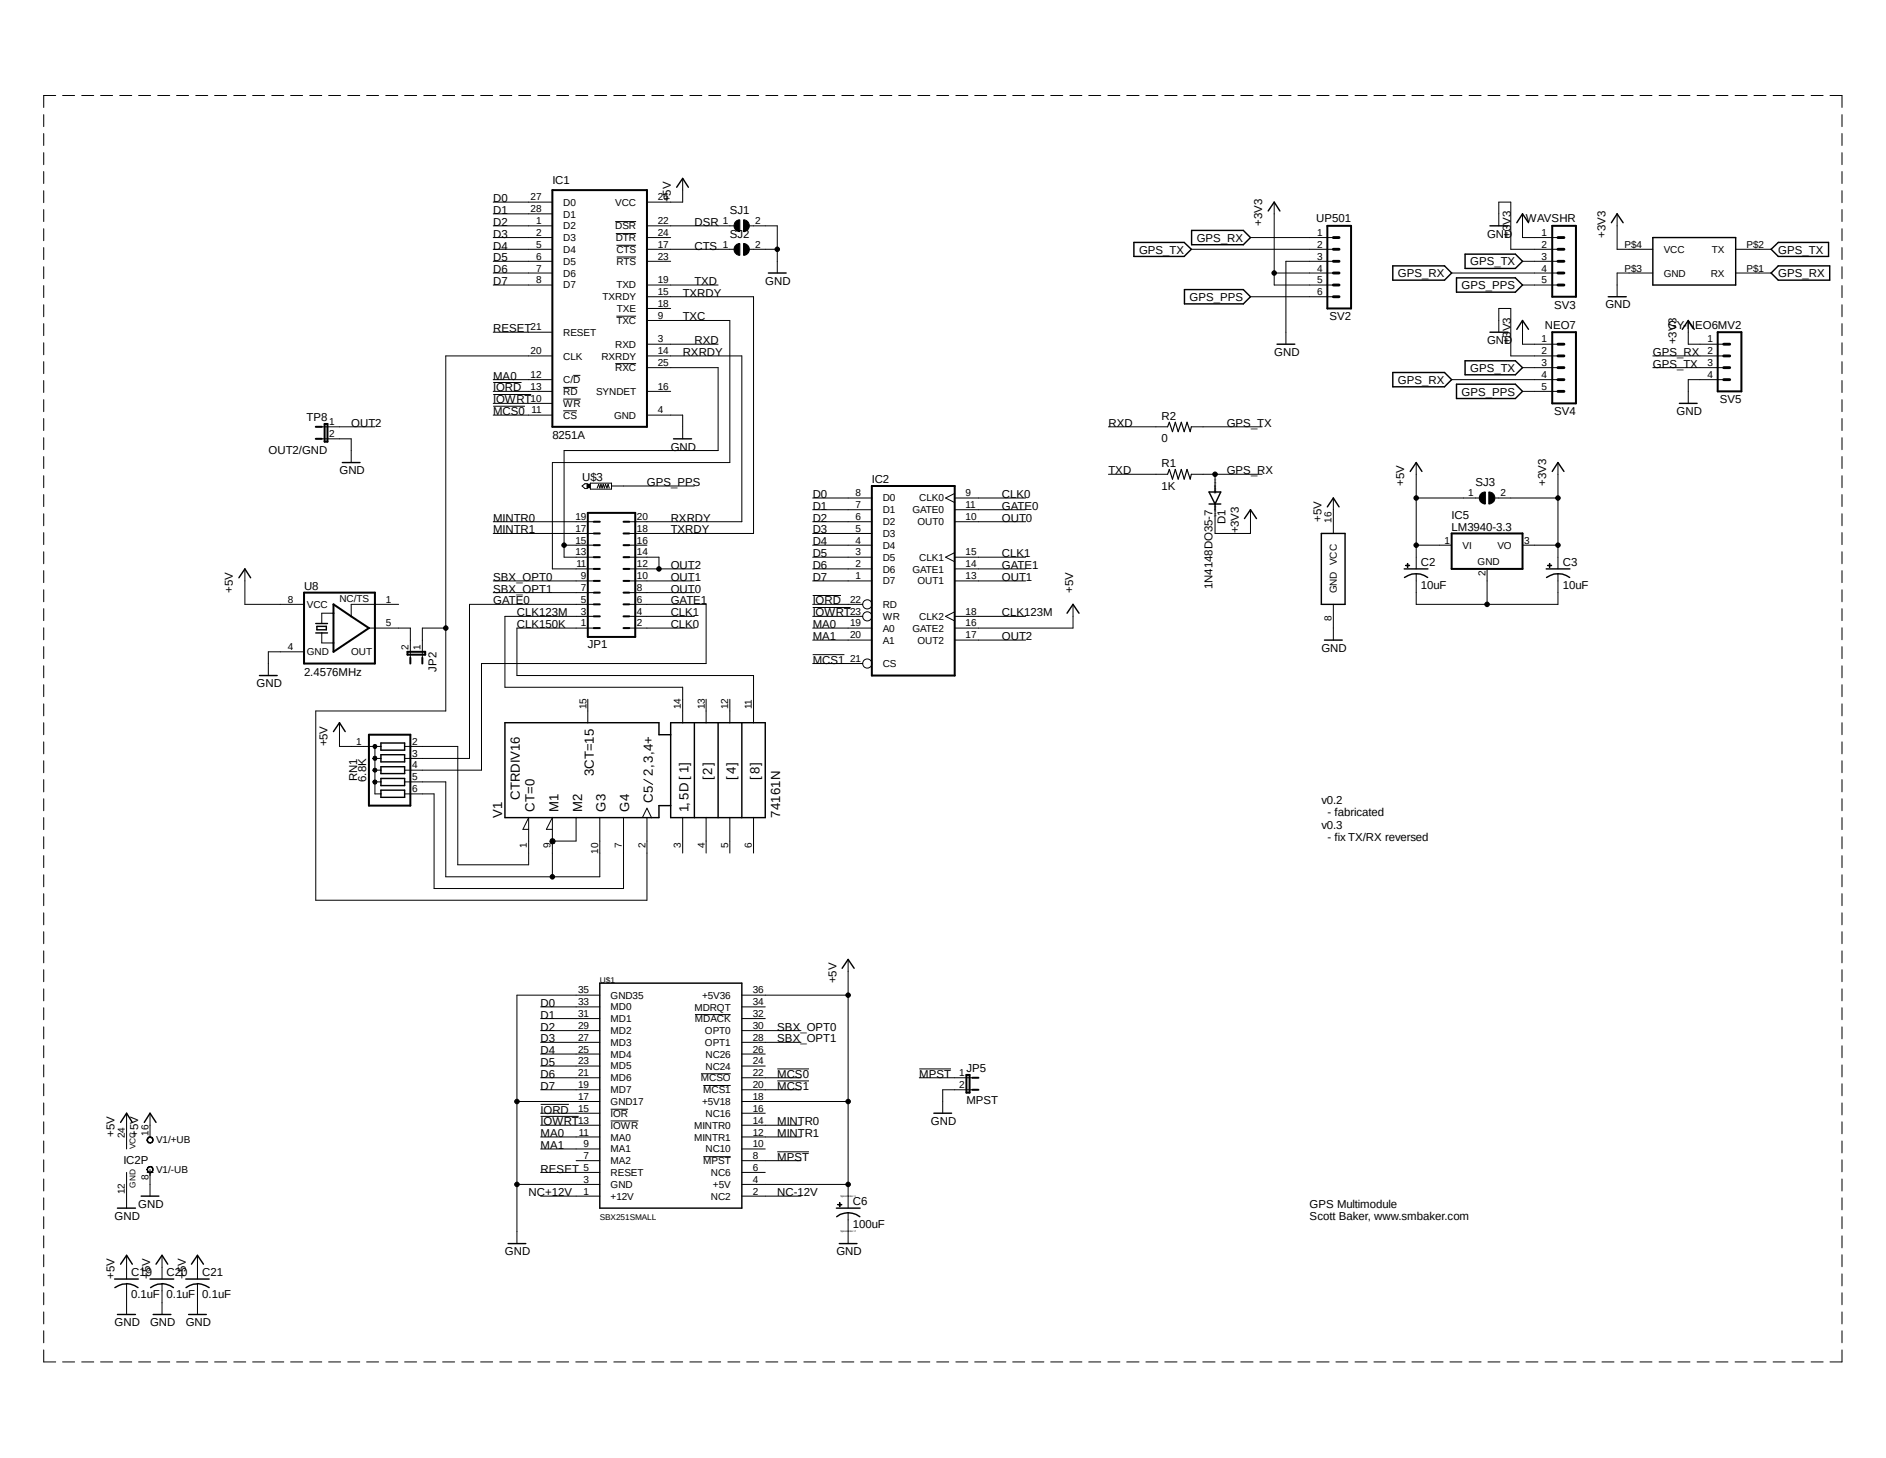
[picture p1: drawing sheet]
<svg xmlns="http://www.w3.org/2000/svg" width="279mm" height="216mm" viewBox="0 0 279 216" stroke-linecap="round" stroke-linejoin="round" font-family="sans-serif">
<path d="M6.4 14.1l266.6 187.7M273 14.1l-266.6 187.7" fill="none" stroke="#fff" stroke-width=".15"/>
<g fill="none" stroke="#000" stroke-width=".15">
<path d="M6.5 17v1.8M6.5 19.8v1.7M8.3 14.1h-1.8v1.8M9.3 14.1h1.7M12.1 14.1h1.8M14.9 14.1h1.8M17.7 14.1h1.8M20.5 14.1h1.8M23.4 14.1h1.7M26.2 14.1h1.7M29 14.1h1.8M31.8 14.1h1.8"/>
<path d="M34.6 14.1h1.8M37.4 14.1h1.8M40.3 14.1h1.7M43.1 14.1h1.7M45.9 14.1h1.8M48.7 14.1h1.8M51.5 14.1h1.8M54.3 14.1h1.8M57.1 14.1h1.8M59.9 14.1h1.8M62.8 14.1h1.8M65.6 14.1h1.8"/>
<path d="M68.4 14.1h1.8M71.2 14.1h1.8M74 14.1h1.8M76.8 14.1h1.8M79.7 14.1h1.7M82.5 14.1h1.7M85.3 14.1h1.8M88.1 14.1h1.8M90.9 14.1h1.8M93.7 14.1h1.8M96.6 14.1h1.7M99.4 14.1h1.7"/>
<path d="M102.2 14.1h1.8M105 14.1h1.8M107.8 14.1h1.8M110.6 14.1h1.8M113.5 14.1h1.7M116.2 14.1h1.8M119.1 14.1h1.8M121.9 14.1h1.8M124.7 14.1h1.8M127.5 14.1h1.8M130.3 14.1h1.8M133.1 14.1h1.8"/>
<path d="M136 14.1h1.8M138.8 14.1h1.7M141.6 14.1h1.8M144.4 14.1h1.8M147.2 14.1h1.8M150 14.1h1.8M152.9 14.1h1.7M155.7 14.1h1.7M158.5 14.1h1.8M161.3 14.1h1.8M164.1 14.1h1.8M166.9 14.1h1.8"/>
<path d="M169.8 14.1h1.7M172.6 14.1h1.8M175.4 14.1h1.8M178.2 14.1h1.8M181 14.1h1.8M183.8 14.1h1.8M186.6 14.1h1.8M189.4 14.1h1.9M192.3 14.1h1.8M195.1 14.1h1.8M197.9 14.1h1.8M200.7 14.1h1.8"/>
<path d="M203.5 14.1h1.8M206.4 14.1h1.8M209.2 14.1h1.7M212 14.1h1.8M214.8 14.1h1.8M217.6 14.1h1.8M220.4 14.1h1.8M223.3 14.1h1.7M226.1 14.1h1.7M228.9 14.1h1.8M231.7 14.1h1.8M234.5 14.1h1.8"/>
<path d="M237.3 14.1h1.8M240.2 14.1h1.7M243 14.1h1.7M245.8 14.1h1.8M248.6 14.1h1.8M251.4 14.1h1.8M254.2 14.1h1.8M257 14.1h1.8M259.8 14.1h1.8M262.7 14.1h1.8M265.5 14.1h1.8M268.3 14.1h1.8"/>
<path d="M271.1 14.1h1.8v1.8M272.9 17v1.8M272.9 19.8v1.7M6.5 22.6v1.8M6.5 25.4v1.8M6.5 28.2v1.8M6.5 31v1.8M6.5 33.9v1.7M6.5 36.7v1.7M6.5 39.5v1.8M73.1 29.9h8.7M73.1 31.7h8.7"/>
<path d="M73.1 33.4h8.7M73.1 35.2h8.7M73.1 36.9h8.7M73.1 38.7h8.7M91.1 32.8h3.1M91.2 34.6h3M91.3 36.3h2.9M91.4 38.1h2.8M95.8 33.4h13M95.8 35.2h3.6M95.8 36.9h13M95.8 38.7h3.6"/>
<path d="M101.1 26.4v3.5h-5.3M108.9 32.9l.2-.2 .5-.1v1.7a.87 .87 0 0 1-.7-1.4zM108.9 36.4l.2-.2 .5-.1v1.7a.87 .87 0 0 1-.7-1.4zM110.2 32.6a.87 .87 0 0 1 .8 .8 .87 .87 0 0 1-.8 .9zM110.2 36.1a.87 .87 0 0 1 .8 .8 .87 .87 0 0 1-.8 .9zM111 33.4h4.1v7M111 36.9h4.1M176.5 36.9h21M185.3 35.2h12.2M188.8 29.9v12.3h8.7M197.5 38.7h-7v12.3M222 33.4v-3.5h1.8v7h7"/>
<path d="M225.6 31.7v3.5h5.2M225.6 38.7h5.2M239.6 31.7v5.2h5.3M257.1 36.9h5.3M272.9 22.6v1.8M272.9 25.4v1.8M272.9 28.2v1.8M272.9 31v1.8M272.9 33.9v1.7M272.9 36.7v1.7M272.9 39.5v1.8M6.5 42.3v1.8"/>
<path d="M6.5 45.1v1.8M6.5 47.9v1.8M6.5 50.8v1.7M6.5 53.6v1.7M6.5 56.3v1.8M6.5 59.2v1.8M73.1 56.6h4.2M73.1 58.4h5.6M73.1 40.4h8.7M73.1 42.2h8.7M73.1 49.2h8.7M73.1 56.2h8.7"/>
<path d="M73.1 58h8.7M73.1 59.7h8.7M81.8 52.7h-15.8v52.6h-19.2v28h49v-12.2M83.4 57.4h2.2M83.4 59.1h2.6M84.9 55.6h1.1M91.1 53.8h3.1M91.3 46.8h2.9M95.8 42.2h10.6M95.8 52.7h14.1v24.6h-16.7M95.8 58h3.6M95.8 45.7h3.6"/>
<path d="M95.8 47.5h12.3v21h-26.3v15.7h6.2M95.8 51h10.6M95.8 54.4h10.6v12.3h-22.8v15.8h4.4M95.8 43.9h15.8v35.1h-18.4M185.3 43.9h12.2M188.8 40.4h8.7M215.1 40.4h15.7M215.1 56.2h15.7M222 49.2v-3.5h1.8v7h7M225.6 42.2h5.2M225.6 58h5.2M225.6 47.5v3.5h5.2"/>
<path d="M225.6 54.4h5.2M244.9 40.4h-5.3v3.5M244.9 52.7h10.5M244.9 54.4h10.5M250.1 47.5v3.5h5.3M255.4 56.2h-5.3v3.5M257.1 40.4h5.3M272.9 42.3v1.8M272.9 45.1v1.8M272.9 47.9v1.8M272.9 50.8v1.7M272.9 53.6v1.7"/>
<path d="M272.9 56.3v1.8M272.9 59.2v1.8M6.5 62v1.8M6.5 64.8v1.8M6.5 67.6v1.8M6.5 70.4v1.8M6.5 73.2v1.8M6.5 76.1v1.8M6.5 78.9v1.7M47.7 65h4.3v3.5M47.7 63.2h7.8M73.1 60.2h4.7"/>
<path d="M73.1 61.5h8.7M73.1 79h14.9M73.1 77.3h14.9M83.4 60.8h2.1M86.2 72l.5-.4h.3v.7h-.3zM87 71.7h.4v.5h-.4zM87.5 71.5h3.1v.9h-3.1zM88.5 72.3l.2-.6 .2 .6 .1-.6 .2 .6 .2-.6 .1 .6 .2-.6 .2 .6 .2-.6 .2 .6M90.6 72h12.3M95.8 61.5h5.3v3.5M120.4 79h8.8M120.4 77.3h8.8"/>
<path d="M120.4 75.5h8.8M120.4 73.7h8.8M141.4 77.3h10.5M141.4 75.5h10.5M141.4 73.7h10.5M141.4 73.1l-1.3 .6 1.3 .7M164.2 63.2h8.8M164.2 70.2h8.8M176.5 63.2h10.5M176.5 70.2h10.5M180 75.5v3.5h5.3v-3.5M180 70.2v1.8"/>
<path d="M197.5 73.7v5.3M209.8 73.7h9.4M209.8 68.5v15.7M219.3 73.2l.2-.2 .5-.1v1.7a.89 .89 0 0 1-.8-.4 .89 .89 0 0 1 .1-1zM220.6 72.9a.89 .89 0 0 1 .9 .8 .89 .89 0 0 1-.9 .9zM221.4 73.7h9.4M230.8 68.5v15.7M272.9 62v1.8M272.9 64.8v1.8M272.9 67.6v1.8M272.9 70.4v1.8M272.9 73.2v1.8"/>
<path d="M272.9 76.1v1.8M272.9 78.9v1.7M6.5 81.7v1.8M6.5 84.5v1.8M6.5 87.3v1.8M6.5 90.1v1.8M6.5 93v1.7M6.5 95.8v1.7M6.5 98.6v1.8M36.3 84.2v5.3h8.7M45 96.5h-5.2v3.5M47.7 93.7v1.5h1.7"/>
<path d="M49.4 90.8h-1.7v1.5M54.7 93h6.1v4.4M59.1 89.5h-7.1v1.8M66 93h-3.4v4.4M73.1 87.8h14.9M73.1 86h14.9M83.6 80.7h4.4M88 93h-11.4v7h35v7M88 89.5h-18.4v22.8h-9.7M88 91.3h-13.2v10.5h26.3v5.2M93.2 93h9.7M93.2 89.5h11.4v8.8h-33.3v15.7h-11.4"/>
<path d="M93.2 91.3h9.7M93.2 87.8h9.7M93.2 86h9.7M93.2 84.2h9.7M93.2 82.5h4.4v1.7M93.2 80.7h2.6M120.4 96.9h4.7M120.4 88.2h4.2M120.4 90h5.6M120.4 93h8.8M120.4 89.5h7.4M120.4 91.3h7.4"/>
<path d="M120.4 86h8.8M120.4 84.2h8.8M120.4 82.5h8.8M120.4 80.7h8.8M120.4 94.8h8.8M120.4 98.3h7.4M141.4 91.3h10.5M141.4 86h10.5M141.4 84.2h10.5M141.4 82.5h10.5M141.4 81.8l-1.3 .7 1.3 .7M141.4 94.8h10.5"/>
<path d="M141.4 90.6l-1.3 .7 1.3 .6M159 89.5v3.5h-17.6M197.5 89.5v5.3M208.2 83.7h.6v.1h-.6zM208.5 83.4h.1v.6h-.1zM209.8 85v4.5h21v-4.5M209.8 80.7h5.3M220.3 84.2v5.3M225.6 80.7h5.2M229.3 83.7h.6v.1h-.6zM229.5 83.4h.1v.6h-.1zM272.9 81.7v1.8"/>
<path d="M272.9 84.5v1.8M272.9 87.3v1.8M272.9 90.1v1.8M272.9 93v1.7M272.9 95.8v1.7M272.9 98.6v1.8M6.5 101.4v1.8M6.5 104.2v1.8M6.5 107v1.8M6.5 109.9v1.7M6.5 112.6v1.8M6.5 115.4v1.9"/>
<path d="M6.5 118.3v1.8M50.3 107v3.5h6.1M55.3 115.6l.2-.1 .3 .1v.2v.2l-.3 .1-.2-.1-.1-.2h.4h-.4zM55.3 113.8l.2-.1 .3 .1v.2v.3h-.3h-.2l-.1-.3h.4v.1l-.4-.1zM55.3 112.1l.2-.1 .3 .1v.2v.2l-.3 .1-.2-.1-.1-.2h.4h-.4zM55.3 110.3l.2-.1 .3 .1v.2v.2l-.3 .2-.2-.2-.1-.2h.4h-.4zM55.5 110.5v7.1h.9M55.5 112.3h.9M55.5 114h.9M55.5 115.8h.9M59.9 110.5h7.9v17.6h10.5v-7l-.8 1.7h.8M59.9 115.8h6.1v14h22.9v-8.7"/>
<path d="M59.9 117.6h4.4v14h28.1v-10.5M87.1 103.5v3.5M95.4 115.4l1.3 .8M104.6 103.5v3.5M108.1 103.5v3.5M272.9 101.4v1.8M272.9 104.2v1.8M272.9 107v1.8M272.9 109.9v1.7M272.9 112.6v1.8M272.9 115.4v1.9M272.9 118.3v1.8"/>
<path d="M6.5 121.1v1.8M6.5 123.9v1.8M6.5 126.7v1.8M6.5 129.5v1.8M6.5 132.3v1.8M6.5 135.2v1.7M6.5 138v1.7M81.8 122.8h-.9l.9-1.7v8.7M85.3 121.1v3.4h-3.5M95.2 121.1l.6-1.4 .7 1.4M101.1 121.1v5.2M104.6 121.1v5.2"/>
<path d="M108.1 121.1v5.2M111.6 121.1v5.2M272.9 121.1v1.8M272.9 123.9v1.8M272.9 126.7v1.8M272.9 129.5v1.8M272.9 132.3v1.8M272.9 135.2v1.7M272.9 138v1.7M6.5 140.8v1.8M6.5 143.6v1.8M6.5 146.4v1.8"/>
<path d="M6.5 149.2v1.8M6.5 152.1v1.7M6.5 154.9v1.7M6.5 157.7v1.8M80.1 159.6h8.8M80.1 157.9h8.8M80.1 156.1h8.8M80.1 154.3h8.8M80.1 152.6h8.8M80.1 150.8h8.8M80.1 149.1h8.8M88.9 147.4h-12.3v36.7"/>
<path d="M103 150.2h5.2M103.8 159h4.4M109.9 159.6h8.8M109.9 157.9h3.5M109.9 156.1h3.5M109.9 154.3h8.8M109.9 152.6h8.8M109.9 150.8h3.5M109.9 149.1h3.5M109.9 147.4h15.7M115.1 158.3h4.7M125.6 142.1v36.8"/>
<path d="M136.2 158.3h4.7M136.2 159.6h7.9M272.9 140.8v1.8M272.9 143.6v1.8M272.9 146.4v1.8M272.9 149.2v1.8M272.9 152.1v1.7M272.9 154.9v1.7M272.9 157.7v1.8M6.5 160.5v1.8M6.5 163.3v1.8M6.5 166.1v1.8"/>
<path d="M6.5 169v1.7M6.5 171.7v1.8M6.5 174.6v1.8M6.5 177.4v1.8M18.8 164.8v5.3M18.8 173.6v5.3M21.8 173.6h.9M21.8 168.5l.2-.1 .3-.1 .4 .4-.1 .5-.3 .1-.3-.1a.42 .42 0 0 1 0-.6 .42 .42 0 0 1 .6 .1l-.1 .4a.41 .41 0 0 1-.7-.3zM21.8 172.9l.2-.1 .3-.1a.5 .5 0 0 1 .4 .5 .5 .5 0 0 1-.4 .5h-.3l-.2-.3v-.2a.41 .41 0 0 1 .7-.3l.1 .2a.38 .38 0 0 1-.2 .4 .38 .38 0 0 1-.5-.1l-.1-.2zM22.2 164.8v3.6M22.2 173.2v3.9M76.6 175.4h12.3"/>
<path d="M76.6 163.1h12.3M80.1 163.5h4.2M80.1 165.3h5.6M80.1 173.6h8.8M80.1 161.4h8.8M80.1 177.1h8.8M80.1 170.1h8.8M80.1 168.4h8.8M80.1 166.6h8.8M80.1 164.8h8.8M85.3 171.9h3.6M90.5 166h4.1"/>
<path d="M90.5 164.3h2.5M104.2 171.3h4M104.2 160.7h4M109.9 173.6h3.5M109.9 161.4h8.8M109.9 177.1h8.8M109.9 175.4h15.7M109.9 171.9h8.8M109.9 170.1h3.5M109.9 168.4h8.8M109.9 166.6h8.8M109.9 164.8h3.5"/>
<path d="M109.9 163.1h15.7M115.1 160.1h4.7M115.1 170.6h4.7M124.1 178.4h.6h-.6zM124.4 178.1h.1v.6h-.1zM125.6 179.6v4.5M144.1 161.4h-4.4v3.4M272.9 160.5v1.8M272.9 163.3v1.8M272.9 166.1v1.8M272.9 169v1.7M272.9 171.7v1.8"/>
<path d="M272.9 174.6v1.8M272.9 177.4v1.8M6.5 180.2v1.7M6.5 183v1.8M6.5 185.8v1.8M6.5 188.6v1.8M6.5 191.4v1.8M6.5 194.3v1.7M6.5 197.1v1.7M6.5 199.9v1.8h1.8M18.8 185.9v3.5M18.8 190.1v4.5"/>
<path d="M24 185.9v3.5M24 190.1v4.5M29.3 185.9v3.5M29.3 190.1v4.5M272.9 199.9v1.8h-1.8M272.9 180.2v1.7M272.9 183v1.8M272.9 185.8v1.8M272.9 188.6v1.8M272.9 191.4v1.8M272.9 194.3v1.7M272.9 197.1v1.7"/>
<path d="M9.3 201.7h1.7M12.1 201.7h1.8M14.9 201.7h1.8M17.7 201.7h1.8M20.5 201.7h1.8M23.4 201.7h1.7M26.2 201.7h1.7M29 201.7h1.8M31.8 201.7h1.8M34.6 201.7h1.8M37.4 201.7h1.8M40.3 201.7h1.7"/>
<path d="M43.1 201.7h1.7M45.9 201.7h1.8M48.7 201.7h1.8M51.5 201.7h1.8M54.3 201.7h1.8M57.1 201.7h1.8M59.9 201.7h1.8M62.8 201.7h1.8M65.6 201.7h1.8M68.4 201.7h1.8M71.2 201.7h1.8M74 201.7h1.8"/>
<path d="M76.8 201.7h1.8M79.7 201.7h1.7M82.5 201.7h1.7M85.3 201.7h1.8M88.1 201.7h1.8M90.9 201.7h1.8M93.7 201.7h1.8M96.6 201.7h1.7M99.4 201.7h1.7M102.2 201.7h1.8M105 201.7h1.8M107.8 201.7h1.8"/>
<path d="M110.6 201.7h1.8M113.5 201.7h1.7M116.2 201.7h1.8M119.1 201.7h1.8M121.9 201.7h1.8M124.7 201.7h1.8M127.5 201.7h1.8M130.3 201.7h1.8M133.1 201.7h1.8M136 201.7h1.8M138.8 201.7h1.7M141.6 201.7h1.8"/>
<path d="M144.4 201.7h1.8M147.2 201.7h1.8M150 201.7h1.8M152.9 201.7h1.7M155.7 201.7h1.7M158.5 201.7h1.8M161.3 201.7h1.8M164.1 201.7h1.8M166.9 201.7h1.8M169.8 201.7h1.7M172.6 201.7h1.8M175.4 201.7h1.8"/>
<path d="M178.2 201.7h1.8M181 201.7h1.8M183.8 201.7h1.8M186.6 201.7h1.8M189.4 201.7h1.9M192.3 201.7h1.8M195.1 201.7h1.8M197.9 201.7h1.8M200.7 201.7h1.8M203.5 201.7h1.8M206.4 201.7h1.8M209.2 201.7h1.7"/>
<path d="M212 201.7h1.8M214.8 201.7h1.8M217.6 201.7h1.8M220.4 201.7h1.8M223.3 201.7h1.7M226.1 201.7h1.7M228.9 201.7h1.8M231.7 201.7h1.8M234.5 201.7h1.8M237.3 201.7h1.8M240.2 201.7h1.7M243 201.7h1.7"/>
<path d="M245.8 201.7h1.8M248.6 201.7h1.8M251.4 201.7h1.8M254.2 201.7h1.8M257 201.7h1.8M259.8 201.7h1.8M262.7 201.7h1.8M265.5 201.7h1.8M268.3 201.7h1.8"/>
<circle cx="115.2" cy="36.9" r=".33"/>
<circle cx="188.8" cy="40.4" r=".33"/>
<circle cx="180" cy="70.2" r=".33"/>
<circle cx="209.8" cy="73.7" r=".33"/>
<circle cx="230.8" cy="73.7" r=".33"/>
<circle cx="66" cy="93" r=".33"/>
<circle cx="83.6" cy="80.7" r=".33"/>
<circle cx="97.6" cy="84.2" r=".33"/>
<circle cx="128.5" cy="89.5" r=".68"/>
<circle cx="128.5" cy="91.3" r=".68"/>
<circle cx="128.5" cy="98.3" r=".68"/>
<circle cx="209.8" cy="80.7" r=".33"/>
<circle cx="220.3" cy="89.5" r=".33"/>
<circle cx="230.8" cy="80.7" r=".33"/>
<circle cx="81.8" cy="129.8" r=".33"/>
<circle cx="81.9" cy="124.6" r=".41"/>
<circle cx="125.7" cy="147.4" r=".33"/>
<circle cx="76.6" cy="175.4" r=".33"/>
<circle cx="76.6" cy="163.1" r=".33"/>
<circle cx="125.7" cy="163.1" r=".33"/>
<circle cx="125.7" cy="175.4" r=".33"/>
</g>
<g fill="none" stroke="#000" stroke-width=".21">
<path d="M100.2 27.7l.9-1.3 .9 1.3M168 35.9h7.4l1.1 1-1.1 1.1h-7.4zM176.5 34.1h7.7l1.1 1.1-1.1 1h-7.7zM187.9 31.2l.9-1.3 .8 1.3M206.3 39.4h7.7l1.1 1-1.1 1.1h-7.7zM217 37.6h7.5l1.1 1.1-1.1 1.1h-7.5zM220.7 33.4h2.7M224.7 33l.9-1.3 .8 1.3M238.7 33l.9-1.3 .9 1.3M244.9 35.2h12.2v7h-12.2zM262.4 36.9l1-1h7.5v2.1h-7.5zM113.8 40.4h2.7"/>
<path d="M175.5 42.9h8.7l1.1 1-1.1 1.1h-8.7zM189.2 51h2.6M206.3 55.2h7.7l1.1 1-1.1 1.1h-7.7zM215.8 41.1h8.7l1.1 1.1-1.1 1.1h-8.7zM215.8 56.9h8.7l1.1 1.1-1.1 1h-8.7zM217 53.4h7.5l1.1 1-1.1 1.1h-7.5zM220.7 49.2h2.7M224.7 48.8l.9-1.3 .8 1.3M238.3 43.9h2.6M248.8 59.7h2.6M249.2 48.8l.9-1.3 .9 1.3M262.4 40.4l1-1h7.7v2.1h-7.7z"/>
<path d="M50.7 68.5h2.6M99.8 65h2.6M179.1 72.9h1.7l-.8 1.7zM179.1 74.6h1.7M180 72v.9M180 74.6v.9M184.4 76.8l.9-1.3 .8 1.3M195.7 79h3.6v10.5h-3.6zM196.6 75.1l.9-1.4 .9 1.4M208.9 69.8l.9-1.3 .9 1.3M230 69.8l.8-1.3 .9 1.3M35.4 85.6l.9-1.4 .8 1.4"/>
<path d="M46.8 93.7h1.7M46.8 92.3h1.7M46.9 92.8h1.4v.5h-1.4zM158.1 90.8l.9-1.3 .9 1.3M196.2 94.8h2.6M208 84.2h3.5M208.1 85.5a2.95 2.95 0 0 1 3.4 0M229.1 84.2h3.5M229.1 85.5a2.95 2.95 0 0 1 3.4 0M38.4 100h2.7M49.4 108.3l.9-1.3 .8 1.3M56.4 110h3.5v1.1h-3.5z"/>
<path d="M56.4 111.8h3.5v1h-3.5zM56.4 113.5h3.5v1.1h-3.5zM56.4 115.3h3.5v1h-3.5zM56.4 117h3.5v1.1h-3.5zM99.4 107h14v14.1h-14zM99.4 108.8h-1.8v-1.8h-22.8v14.1h22.8v-1.8h1.8M102.9 107v14.1M106.4 107v14.1M109.9 107v14.1M88.9 145.6h21v33.3h-21zM124.8 143.4l.8-1.3 .9 1.3M17.4 178.9h2.7"/>
<path d="M17.9 166.2l.9-1.4 .8 1.4M20.9 177.1h2.6M21.4 166.2l.8-1.4 .9 1.4M123.9 178.9h3.5M138.3 164.8h2.7M17 189.4h3.5M17.4 194.6h2.7M17.9 187.2l.9-1.3 .8 1.3M18.8 190.1l.5 .1 1.1 .5M18.8 190.1l-.7 .1-1.1 .5M22.2 189.4h3.5M22.7 194.6h2.6"/>
<path d="M23.1 187.2l.9-1.3 .8 1.3M24 190.1l.6 .1 1.1 .5M24 190.1l-.6 .1-1.1 .5M27.5 189.4h3.5M27.9 194.6h2.7M28.4 187.2l.9-1.3 .8 1.3M29.3 190.1l.5 .1 1.2 .5M29.3 190.1l-.6 .1-1.1 .5M75.3 184.1h2.6M124 180.2a2.78 2.78 0 0 1 3.4 0M124.3 184.1h2.7"/>
</g>
<g fill="none" stroke="#000" stroke-width=".3">
<path d="M81.8 28.2h14v35h-14zM196.6 33.4h3.6v12.3h-3.6zM230 33.4h3.5v10.5h-3.5zM230 49.2h3.5v10.5h-3.5zM254.5 49.2h3.5v8.8h-3.5zM46.8 63.2h.9M46.8 65h.9M48.1 62.8h.4v2.6h-.4zM87.1 75.9h7v18.4h-7zM88 79h.9M88 77.3h.9M92.4 79h.8"/>
<path d="M92.4 77.3h.8M129.2 72h12.2v28h-12.2zM215.1 79h10.5v5.2h-10.5zM45 87.8h10.5v10.5h-10.5zM49.4 89.5l5.3 3.5-5.3 3.5zM60.4 96.5h2.6v.4h-2.6zM60.8 97.4v.9M62.6 97.4v.9M88 87.8h.9M88 93h.9M88 91.3h.9M88 89.5h.9"/>
<path d="M88 86h.9M88 84.2h.9M88 82.5h.9M88 80.7h.9M92.4 87.8h.8M92.4 93h.8M92.4 91.3h.8M92.4 89.5h.8M92.4 86h.8M92.4 84.2h.8M92.4 82.5h.8M92.4 80.7h.8"/>
<path d="M54.7 108.8h6.1v10.5h-6.1zM143.2 159.2h.4v2.6h-.4zM144.1 159.6h.8M144.1 161.4h.8"/>
</g>
<g fill="#000">
<path d="M108.9 32.9l.2-.2 .5-.1v1.7a.87 .87 0 0 1-.7-1.4z" fill-rule="evenodd"/>
<path d="M108.9 36.4l.2-.2 .5-.1v1.7a.87 .87 0 0 1-.7-1.4z" fill-rule="evenodd"/>
<path d="M110.2 32.6a.87 .87 0 0 1 .8 .8 .87 .87 0 0 1-.8 .9z" fill-rule="evenodd"/>
<path d="M110.2 36.1a.87 .87 0 0 1 .8 .8 .87 .87 0 0 1-.8 .9z" fill-rule="evenodd"/>
<path d="M87 71.7h.4v.5h-.4z" fill-rule="evenodd"/>
<path d="M219.3 73.2l.2-.2 .5-.1v1.7a.89 .89 0 0 1-.8-.4 .89 .89 0 0 1 .1-1z" fill-rule="evenodd"/>
<path d="M220.6 72.9a.89 .89 0 0 1 .9 .8 .89 .89 0 0 1-.9 .9z" fill-rule="evenodd"/>
<path d="M208.2 83.7h.6v.1h-.6z" fill-rule="evenodd"/>
<path d="M208.5 83.4h.1v.6h-.1z" fill-rule="evenodd"/>
<path d="M229.3 83.7h.6v.1h-.6z" fill-rule="evenodd"/>
<path d="M229.5 83.4h.1v.6h-.1z" fill-rule="evenodd"/>
<path d="M55.3 115.6l.2-.1 .3 .1v.2v.2l-.3 .1-.2-.1-.1-.2h.4h-.4z" fill-rule="evenodd"/>
<path d="M55.3 113.8l.2-.1 .3 .1v.2v.3h-.3h-.2l-.1-.3h.4v.1l-.4-.1z" fill-rule="evenodd"/>
<path d="M55.3 112.1l.2-.1 .3 .1v.2v.2l-.3 .1-.2-.1-.1-.2h.4h-.4z" fill-rule="evenodd"/>
<path d="M55.3 110.3l.2-.1 .3 .1v.2v.2l-.3 .2-.2-.2-.1-.2h.4h-.4z" fill-rule="evenodd"/>
<path d="M21.8 168.5l.2-.1 .3-.1 .4 .4-.1 .5-.3 .1-.3-.1a.42 .42 0 0 1 0-.6 .42 .42 0 0 1 .6 .1l-.1 .4a.41 .41 0 0 1-.7-.3z" fill-rule="evenodd"/>
<path d="M21.8 172.9l.2-.1 .3-.1a.5 .5 0 0 1 .4 .5 .5 .5 0 0 1-.4 .5h-.3l-.2-.3v-.2a.41 .41 0 0 1 .7-.3l.1 .2a.38 .38 0 0 1-.2 .4 .38 .38 0 0 1-.5-.1l-.1-.2z" fill-rule="evenodd"/>
<path d="M124.1 178.4h.6h-.6z" fill-rule="evenodd"/>
<path d="M124.4 178.1h.1v.6h-.1z" fill-rule="evenodd"/>
<circle cx="115.2" cy="36.9" r=".33"/>
<circle cx="188.8" cy="40.4" r=".33"/>
<circle cx="180" cy="70.2" r=".33"/>
<circle cx="209.8" cy="73.7" r=".33"/>
<circle cx="230.8" cy="73.7" r=".33"/>
<circle cx="66" cy="93" r=".33"/>
<circle cx="83.6" cy="80.7" r=".33"/>
<circle cx="97.6" cy="84.2" r=".33"/>
<circle cx="209.8" cy="80.7" r=".33"/>
<circle cx="220.3" cy="89.5" r=".33"/>
<circle cx="230.8" cy="80.7" r=".33"/>
<circle cx="81.8" cy="129.8" r=".33"/>
<circle cx="81.9" cy="124.6" r=".41"/>
<circle cx="125.7" cy="147.4" r=".33"/>
<circle cx="76.6" cy="175.4" r=".33"/>
<circle cx="76.6" cy="163.1" r=".33"/>
<circle cx="125.7" cy="163.1" r=".33"/>
<circle cx="125.7" cy="175.4" r=".33"/>
</g>
<g fill="none" stroke="#000" stroke-width=".42">
<path d="M197.5 38.7h.9M197.5 36.9h.9M197.5 35.2h.9M230.8 38.7h.9M230.8 36.9h.9M230.8 35.2h.9M197.5 42.2h.9M197.5 40.4h.9M197.5 43.9h.9M230.8 42.2h.9M230.8 40.4h.9M230.8 54.4h.9"/>
<path d="M230.8 52.7h.9M230.8 51h.9M230.8 58h.9M230.8 56.2h.9M255.4 54.4h.8M255.4 52.7h.8M255.4 51h.8M255.4 56.2h.8"/>
</g>
<path d="M173 70.2l.2-.7 .5 1.5 .4-1.5 .4 1.5 .5-1.5 .4 1.5 .5-1.5 .4 1.5 .2-.8M173 63.2l.2-.7 .5 1.4 .4-1.4 .4 1.4 .5-1.4 .4 1.4 .5-1.4 .4 1.4 .2-.7" fill="none" stroke="#000" stroke-width=".17"/>
<g font-size="1.9">
<text x="77" y="118.4" transform="rotate(-90 77 118.4)">CTRDIV16</text>
<text x="88" y="114.9" transform="rotate(-90 88 114.9)">3CT=15</text>
<text x="96.7" y="118.9" transform="rotate(-90 96.7 118.9)">C5</text>
<text x="96.7" y="114.9" transform="rotate(-90 96.7 114.9)">2,3,4+</text>
<text x="105.5" y="115.6" transform="rotate(-90 105.5 115.6)">[2]</text>
<text x="109" y="115.6" transform="rotate(-90 109 115.6)">[ 4]</text>
<text x="112.5" y="115.6" transform="rotate(-90 112.5 115.6)">[ 8]</text>
<text x="74.4" y="121.1" transform="rotate(-90 74.4 121.1)">V1</text>
<text x="79.2" y="120.2" transform="rotate(-90 79.2 120.2)">CT=0</text>
<text x="82.7" y="120.2" transform="rotate(-90 82.7 120.2)">M1</text>
<text x="86.2" y="120.2" transform="rotate(-90 86.2 120.2)">M2</text>
<text x="89.7" y="120.2" transform="rotate(-90 89.7 120.2)">G3</text>
<text x="93.2" y="120.2" transform="rotate(-90 93.2 120.2)">G4</text>
<text x="102" y="120.2" transform="rotate(-90 102 120.2)">1, 5D[ 1]</text>
<text x="115.6" y="121.1" transform="rotate(-90 115.6 121.1)">74161N</text>
</g>
<g font-size="1.7">
<text x="73.1" y="29.9">D0</text>
<text x="81.8" y="27.3">IC1</text>
<text x="99.4" y="29.9" transform="rotate(-90 99.4 29.9)">+5V</text>
<text x="73.1" y="31.7">D1</text>
<text x="73.1" y="33.4">D2</text>
<text x="73.1" y="35.2">D3</text>
<text x="102.9" y="33.4">DSR</text>
<text x="108.1" y="31.7">SJ1</text>
<text x="108.1" y="35.2">SJ2</text>
<text x="177.3" y="35.8">GPS_RX</text>
<text x="187" y="33.4" transform="rotate(-90 187 33.4)">+3V3</text>
<text x="195" y="32.9">UP501</text>
<text x="220.3" y="35.2">GND</text>
<text x="223.8" y="35.2" transform="rotate(-90 223.8 35.2)">+3V3</text>
<text x="226.1" y="32.9">WAVSHR</text>
<text x="237.8" y="35.2" transform="rotate(-90 237.8 35.2)">+3V3</text>
<text x="73.1" y="37">D4</text>
<text x="73.1" y="38.7">D5</text>
<text x="73.1" y="40.4">D6</text>
<text x="102.9" y="37">CTS</text>
<text x="168.7" y="37.5">GPS_TX</text>
<text x="207.1" y="41.1">GPS_RX</text>
<text x="217.8" y="39.3">GPS_TX</text>
<text x="263.4" y="41.1">GPS_RX</text>
<text x="263.4" y="37.5">GPS_TX</text>
<text x="73.1" y="42.2">D7</text>
<text x="101.1" y="47.5">TXC</text>
<text x="101.1" y="43.9">TXRDY</text>
<text x="102.9" y="42.2">TXD</text>
<text x="113.4" y="42.2">GND</text>
<text x="176.2" y="44.6">GPS_PPS</text>
<text x="196.9" y="47.5">SV2</text>
<text x="216.5" y="42.8">GPS_PPS</text>
<text x="230.3" y="45.7">SV3</text>
<text x="237.8" y="45.7">GND</text>
<text x="73.1" y="49.2">RESET</text>
<text x="101.1" y="52.7">RXRDY</text>
<text x="102.9" y="51">RXD</text>
<text x="188.8" y="52.7">GND</text>
<text x="220.3" y="51">GND</text>
<text x="223.8" y="51" transform="rotate(-90 223.8 51)">+3V3</text>
<text x="228.9" y="48.7">NEO7</text>
<text x="244.9" y="52.7">GPS_RX</text>
<text x="247.1" y="48.7">GY-NEO6MV2</text>
<text x="248.4" y="51" transform="rotate(-90 248.4 51)">+3V3</text>
<text x="73.1" y="56.2">MA0</text>
<text x="73.1" y="58">IORD</text>
<text x="73.1" y="59.7">IOWRT</text>
<text x="207.1" y="56.8">GPS_RX</text>
<text x="216.5" y="58.6">GPS_PPS</text>
<text x="217.8" y="55.1">GPS_TX</text>
<text x="244.9" y="54.4">GPS_TX</text>
<text x="254.8" y="59.7">SV5</text>
<text x="45.4" y="62.4">TP8</text>
<text x="52" y="63.2">OUT2</text>
<text x="73.1" y="61.5">MCS0</text>
<text x="81.8" y="65">8251A</text>
<text x="164.2" y="63.2">RXD</text>
<text x="172.1" y="65.5">0</text>
<text x="172.1" y="62.2">R2</text>
<text x="181.7" y="63.2">GPS_TX</text>
<text x="230.3" y="61.5">SV4</text>
<text x="248.4" y="61.5">GND</text>
<text x="39.8" y="67.2">OUT2/GND</text>
<text x="50.3" y="70.2">GND</text>
<text x="86.2" y="71.3">U$3</text>
<text x="95.8" y="72">GPS_PPS</text>
<text x="99.4" y="66.7">GND</text>
<text x="129.2" y="71.5">IC2</text>
<text x="164.2" y="70.2">TXD</text>
<text x="172.1" y="69.2">R1</text>
<text x="181.7" y="70.2">GPS_RX</text>
<text x="208" y="72" transform="rotate(-90 208 72)">+5V</text>
<text x="218.6" y="72">SJ3</text>
<text x="229.1" y="72" transform="rotate(-90 229.1 72)">+3V3</text>
<text x="73.1" y="77.3">MINTR0</text>
<text x="99.4" y="77.3">RXRDY</text>
<text x="120.4" y="73.7">D0</text>
<text x="120.4" y="75.5">D1</text>
<text x="120.4" y="77.3">D2</text>
<text x="148.4" y="75.5">GATE0</text>
<text x="148.4" y="73.7">CLK0</text>
<text x="148.4" y="77.3">OUT0</text>
<text x="172.1" y="72.5">1K</text>
<text x="181.6" y="77.6" transform="rotate(-90 181.6 77.6)">D1</text>
<text x="195.7" y="77.3" transform="rotate(-90 195.7 77.3)">+5V</text>
<text x="215.1" y="76.8">IC5</text>
<text x="73.1" y="79">MINTR1</text>
<text x="99.4" y="79">TXRDY</text>
<text x="120.4" y="79">D3</text>
<text x="120.4" y="80.7">D4</text>
<text x="120.4" y="82.5">D5</text>
<text x="148.4" y="82.5">CLK1</text>
<text x="183.5" y="79" transform="rotate(-90 183.5 79)">+3V3</text>
<text x="210.5" y="83.8">C2</text>
<text x="215.1" y="78.6">LM3940-3.3</text>
<text x="231.5" y="83.8">C3</text>
<text x="34.5" y="87.8" transform="rotate(-90 34.5 87.8)">+5V</text>
<text x="45" y="87.3">U8</text>
<text x="73.1" y="87.8">SBX_OPT1</text>
<text x="73.1" y="86">SBX_OPT0</text>
<text x="73.1" y="89.5">GATE0</text>
<text x="99.4" y="89.5">GATE1</text>
<text x="99.4" y="87.8">OUT0</text>
<text x="99.4" y="86">OUT1</text>
<text x="99.4" y="84.2">OUT2</text>
<text x="120.4" y="84.2">D6</text>
<text x="120.4" y="86">D7</text>
<text x="120.4" y="89.5">IORD</text>
<text x="148.4" y="84.2">GATE1</text>
<text x="148.4" y="86">OUT1</text>
<text x="159" y="87.8" transform="rotate(-90 159 87.8)">+5V</text>
<text x="179.6" y="87.2" transform="rotate(-90 179.6 87.2)">1N4148DO35-7</text>
<text x="210.5" y="87.2">10uF</text>
<text x="231.5" y="87.2">10uF</text>
<text x="76.6" y="93">CLK150K</text>
<text x="76.6" y="91.3">CLK123M</text>
<text x="99.4" y="91.3">CLK1</text>
<text x="99.4" y="93">CLK0</text>
<text x="120.4" y="93">MA0</text>
<text x="120.4" y="91.3">IOWRT</text>
<text x="120.4" y="94.8">MA1</text>
<text x="148.4" y="91.3">CLK123M</text>
<text x="148.4" y="94.8">OUT2</text>
<text x="38" y="101.8">GND</text>
<text x="45" y="100">2.4576MHz</text>
<text x="64.6" y="99.4" transform="rotate(-90 64.6 99.4)">JP2</text>
<text x="87.1" y="96">JP1</text>
<text x="120.4" y="98.3">MCS1</text>
<text x="195.7" y="96.5">GND</text>
<text x="48.5" y="110.5" transform="rotate(-90 48.5 110.5)">+5V</text>
<text x="52.9" y="115.7" transform="rotate(-90 52.9 115.7)">RN1</text>
<text x="54.2" y="115.8" transform="rotate(-90 54.2 115.8)">6.8K</text>
<text x="195.7" y="119.1">v0.2</text>
<text x="195.7" y="122.7">v0.3</text>
<text x="196.7" y="120.9">- fabricated</text>
<text x="196.7" y="124.5">- fix TX/RX reversed</text>
<text x="80.1" y="149.1">D0</text>
<text x="123.9" y="145.6" transform="rotate(-90 123.9 145.6)">+5V</text>
<text x="80.1" y="150.8">D1</text>
<text x="80.1" y="152.6">D2</text>
<text x="80.1" y="154.3">D3</text>
<text x="115.1" y="154.3">SBX_OPT1</text>
<text x="115.1" y="152.6">SBX_OPT0</text>
<text x="80.1" y="156.1">D4</text>
<text x="80.1" y="157.9">D5</text>
<text x="80.1" y="159.6">D6</text>
<text x="80.1" y="161.4">D7</text>
<text x="115.1" y="159.6">MCS0</text>
<text x="115.1" y="161.4">MCS1</text>
<text x="136.2" y="159.6">MPST</text>
<text x="143.2" y="158.7">JP5</text>
<text x="80.1" y="164.9">IORD</text>
<text x="80.1" y="166.6">IOWRT</text>
<text x="115.1" y="166.6">MINTR0</text>
<text x="137.9" y="166.6">GND</text>
<text x="143.2" y="163.5">MPST</text>
<text x="17" y="168.4" transform="rotate(-90 17 168.4)">+5V</text>
<text x="18.3" y="172.3">IC2P</text>
<text x="20.5" y="168.4" transform="rotate(-90 20.5 168.4)">+5V</text>
<text x="80.1" y="173.7">RESET</text>
<text x="80.1" y="168.4">MA0</text>
<text x="80.1" y="170.1">MA1</text>
<text x="115.1" y="168.4">MINTR1</text>
<text x="115.1" y="171.9">MPST</text>
<text x="20.5" y="178.9">GND</text>
<text x="78.3" y="177.1">NC+12V</text>
<text x="115.1" y="177.1">NC-12V</text>
<text x="126.4" y="178.4">C6</text>
<text x="194" y="178.8">GPS Multimodule</text>
<text x="17" y="180.6">GND</text>
<text x="74.8" y="185.9">GND</text>
<text x="123.9" y="185.9">GND</text>
<text x="126.4" y="181.8">100uF</text>
<text x="194" y="180.6">Scott Baker, www.smbaker.com</text>
<text x="17" y="189.4" transform="rotate(-90 17 189.4)">+5V</text>
<text x="19.4" y="189">C19</text>
<text x="22.2" y="189.4" transform="rotate(-90 22.2 189.4)">+5V</text>
<text x="24.7" y="189">C20</text>
<text x="27.5" y="189.4" transform="rotate(-90 27.5 189.4)">+5V</text>
<text x="30" y="189">C21</text>
<text x="17" y="196.4">GND</text>
<text x="19.4" y="192.3">0.1uF 0.1uF 0.1uF</text>
<text x="22.2" y="196.4">GND</text>
<text x="27.5" y="196.4">GND</text>
</g>
<g font-size="1.5">
<text x="78.6" y="29.7">27</text>
<text x="97.5" y="29.7">26</text>
<text x="78.6" y="31.5">28</text>
<text x="79.4" y="33.2">1</text>
<text x="79.4" y="34.9">2</text>
<text x="83.4" y="30.4">D0</text>
<text x="83.4" y="32.2">D1</text>
<text x="83.4" y="34">D2</text>
<text x="83.4" y="35.7">D3</text>
<text x="91.1" y="34">DSR</text>
<text x="91.1" y="30.4">VCC</text>
<text x="91.2" y="35.7">DTR</text>
<text x="97.5" y="33.2">22</text>
<text x="97.5" y="34.9">24</text>
<text x="107.1" y="33.2">1</text>
<text x="111.9" y="33.2">2</text>
<text x="195.1" y="34.9">1</text>
<text x="228.4" y="34.9">1</text>
<text x="79.4" y="36.7">5</text>
<text x="79.4" y="38.4">6</text>
<text x="79.4" y="40.2">7</text>
<text x="79.4" y="42">8</text>
<text x="83.4" y="37.5">D4</text>
<text x="83.4" y="39.2">D5</text>
<text x="83.4" y="41">D6</text>
<text x="91.3" y="37.5">CTS</text>
<text x="91.4" y="39.2">RTS</text>
<text x="97.5" y="36.7">17</text>
<text x="97.5" y="38.4">23</text>
<text x="97.5" y="42">19</text>
<text x="107.1" y="36.7">1</text>
<text x="111.9" y="36.7">2</text>
<text x="195.1" y="36.7">2</text>
<text x="195.1" y="38.4">3</text>
<text x="195.1" y="40.2">4</text>
<text x="195.1" y="42">5</text>
<text x="228.4" y="36.7">2</text>
<text x="228.4" y="38.4">3</text>
<text x="228.4" y="40.2">4</text>
<text x="228.4" y="42">5</text>
<text x="240.7" y="36.7">P$4</text>
<text x="240.7" y="40.2">P$3</text>
<text x="246.5" y="37.5">VCC</text>
<text x="246.5" y="41">GND</text>
<text x="253.4" y="41">RX</text>
<text x="253.6" y="37.5">TX</text>
<text x="258.7" y="36.7">P$2</text>
<text x="258.7" y="40.2">P$1</text>
<text x="83.4" y="42.7">D7</text>
<text x="89.3" y="44.5">TXRDY</text>
<text x="91.3" y="42.7">TXD</text>
<text x="91.3" y="48">TXC</text>
<text x="91.4" y="46.2">TXE</text>
<text x="97.5" y="45.5">18</text>
<text x="97.5" y="47.2">9</text>
<text x="97.5" y="43.7">15</text>
<text x="195.1" y="43.7">6</text>
<text x="78.6" y="48.9">21</text>
<text x="78.6" y="52.5">20</text>
<text x="83.4" y="49.7">RESET</text>
<text x="83.4" y="53.3">CLK</text>
<text x="89.1" y="53.3">RXRDY</text>
<text x="91.1" y="51.5">RXD</text>
<text x="97.5" y="50.7">3</text>
<text x="97.5" y="52.5">14</text>
<text x="228.4" y="50.7">1</text>
<text x="228.4" y="52.5">2</text>
<text x="252.9" y="50.7">1</text>
<text x="252.9" y="52.5">2</text>
<text x="78.6" y="56">12</text>
<text x="78.6" y="57.7">13</text>
<text x="78.6" y="59.5">10</text>
<text x="83.4" y="58.5">RD</text>
<text x="83.4" y="56.7">C/D</text>
<text x="88.3" y="58.5">SYNDET</text>
<text x="91.1" y="55">RXC</text>
<text x="97.5" y="54.2">25</text>
<text x="97.5" y="57.7">16</text>
<text x="228.4" y="54.2">3</text>
<text x="228.4" y="56">4</text>
<text x="228.4" y="57.7">5</text>
<text x="252.9" y="54.2">3</text>
<text x="252.9" y="56">4</text>
<text x="48.8" y="63">1</text>
<text x="48.8" y="64.7">2</text>
<text x="78.7" y="61.2">11</text>
<text x="83.4" y="60.2">WR</text>
<text x="83.4" y="62">CS</text>
<text x="91" y="62">GND</text>
<text x="97.5" y="61.2">4</text>
<text x="85.3" y="77">19</text>
<text x="94.4" y="77">20</text>
<text x="126.7" y="77">6</text>
<text x="126.7" y="75.2">7</text>
<text x="126.7" y="73.5">8</text>
<text x="130.8" y="77.8">D2</text>
<text x="130.8" y="76">D1</text>
<text x="130.8" y="74.3">D0</text>
<text x="135.2" y="76">GATE0</text>
<text x="135.9" y="77.8">OUT0</text>
<text x="136.2" y="74.3">CLK0</text>
<text x="143" y="73.5">9</text>
<text x="143" y="77">10</text>
<text x="143" y="75.2">11</text>
<text x="197.3" y="77.4" transform="rotate(-90 197.3 77.4)">16</text>
<text x="217.5" y="73.5">1</text>
<text x="222.3" y="73.5">2</text>
<text x="85.3" y="82.3">13</text>
<text x="85.3" y="80.5">15</text>
<text x="85.3" y="78.7">17</text>
<text x="85.4" y="84">11</text>
<text x="94.4" y="84">12</text>
<text x="94.4" y="82.3">14</text>
<text x="94.4" y="80.5">16</text>
<text x="94.4" y="78.7">18</text>
<text x="126.7" y="84">2</text>
<text x="126.7" y="82.3">3</text>
<text x="126.7" y="80.5">4</text>
<text x="126.7" y="78.7">5</text>
<text x="130.8" y="83">D5</text>
<text x="130.8" y="81.3">D4</text>
<text x="130.8" y="79.5">D3</text>
<text x="136.2" y="83">CLK1</text>
<text x="143" y="84">14</text>
<text x="143" y="82.3">15</text>
<text x="214" y="80.5">1</text>
<text x="216.7" y="81.3">VI</text>
<text x="218.9" y="83.7">GND</text>
<text x="221.8" y="81.3">VO</text>
<text x="225.8" y="80.5">3</text>
<text x="42.6" y="89.3">8</text>
<text x="50.3" y="89.2">NC/TS</text>
<text x="57.1" y="89.3">1</text>
<text x="86.1" y="89.3">5</text>
<text x="86.1" y="87.5">7</text>
<text x="86.1" y="85.8">9</text>
<text x="94.4" y="89.3">6</text>
<text x="94.4" y="87.5">8</text>
<text x="94.4" y="85.8">10</text>
<text x="125.9" y="89.3">22</text>
<text x="126.7" y="85.8">1</text>
<text x="130.8" y="86.5">D7</text>
<text x="130.8" y="84.8">D6</text>
<text x="135.2" y="84.8">GATE1</text>
<text x="135.9" y="86.5">OUT1</text>
<text x="143" y="85.8">13</text>
<text x="198" y="87.9" transform="rotate(-90 198 87.9)">GND VCC</text>
<text x="220" y="85.3" transform="rotate(-90 220 85.3)">2</text>
<text x="45.5" y="90">VCC</text>
<text x="57.1" y="92.8">5</text>
<text x="86.1" y="92.8">1</text>
<text x="86.1" y="91">3</text>
<text x="94.4" y="92.8">2</text>
<text x="94.4" y="91">4</text>
<text x="125.9" y="92.8">19</text>
<text x="125.9" y="94.5">20</text>
<text x="125.9" y="91">23</text>
<text x="130.8" y="93.6">A0</text>
<text x="130.8" y="95.3">A1</text>
<text x="130.8" y="90">RD</text>
<text x="130.8" y="91.8">WR</text>
<text x="135.2" y="93.6">GATE2</text>
<text x="135.9" y="95.3">OUT2</text>
<text x="136.2" y="91.8">CLK2</text>
<text x="143" y="92.8">16</text>
<text x="143" y="94.5">17</text>
<text x="143" y="91">18</text>
<text x="197.3" y="91.9" transform="rotate(-90 197.3 91.9)">8</text>
<text x="42.6" y="96.3">4</text>
<text x="45.5" y="97">GND</text>
<text x="52" y="97">OUT</text>
<text x="60.5" y="96.3" transform="rotate(-90 60.5 96.3)">2</text>
<text x="62.3" y="96.3" transform="rotate(-90 62.3 96.3)">1</text>
<text x="125.9" y="98">21</text>
<text x="130.8" y="98.8">CS</text>
<text x="86.9" y="105" transform="rotate(-90 86.9 105)">15</text>
<text x="100.9" y="105" transform="rotate(-90 100.9 105)">14</text>
<text x="104.4" y="105" transform="rotate(-90 104.4 105)">13</text>
<text x="107.9" y="105" transform="rotate(-90 107.9 105)">12</text>
<text x="111.4" y="105" transform="rotate(-90 111.4 105)">11</text>
<text x="52.7" y="110.3">1</text>
<text x="61" y="110.3">2</text>
<text x="61" y="112.1">3</text>
<text x="61" y="113.8">4</text>
<text x="61" y="115.6">5</text>
<text x="61" y="117.3">6</text>
<text x="78.1" y="125.6" transform="rotate(-90 78.1 125.6)">1</text>
<text x="81.6" y="125.6" transform="rotate(-90 81.6 125.6)">9</text>
<text x="92.1" y="125.6" transform="rotate(-90 92.1 125.6)">7</text>
<text x="95.6" y="125.6" transform="rotate(-90 95.6 125.6)">2</text>
<text x="100.9" y="125.6" transform="rotate(-90 100.9 125.6)">3</text>
<text x="104.4" y="125.6" transform="rotate(-90 104.4 125.6)">4</text>
<text x="107.9" y="125.6" transform="rotate(-90 107.9 125.6)">5</text>
<text x="111.4" y="125.6" transform="rotate(-90 111.4 125.6)">6</text>
<text x="88.6" y="126.4" transform="rotate(-90 88.6 126.4)">10</text>
<text x="85.6" y="148.8">33</text>
<text x="85.6" y="147.1">35</text>
<text x="90.5" y="149.6">MD0</text>
<text x="90.5" y="147.9">GND35</text>
<text x="102.9" y="149.6">MDRQT</text>
<text x="104" y="147.9">+5V36</text>
<text x="111.5" y="148.8">34</text>
<text x="111.5" y="147.1">36</text>
<text x="85.6" y="155.9">25</text>
<text x="85.6" y="154.1">27</text>
<text x="85.6" y="152.4">29</text>
<text x="85.6" y="150.6">31</text>
<text x="90.5" y="154.9">MD3</text>
<text x="90.5" y="153.1">MD2</text>
<text x="90.5" y="151.4">MD1</text>
<text x="103" y="151.4">MDACK</text>
<text x="104.4" y="154.9">OPT1</text>
<text x="104.4" y="153.1">OPT0</text>
<text x="111.5" y="155.9">26</text>
<text x="111.5" y="154.1">28</text>
<text x="111.5" y="152.4">30</text>
<text x="111.5" y="150.6">32</text>
<text x="85.6" y="161.1">19</text>
<text x="85.6" y="159.4">21</text>
<text x="85.6" y="157.6">23</text>
<text x="90.5" y="161.9">MD7</text>
<text x="90.5" y="160.1">MD6</text>
<text x="90.5" y="158.4">MD5</text>
<text x="90.5" y="156.6">MD4</text>
<text x="103.8" y="160.1">MCSO</text>
<text x="104.2" y="161.9">MCS1</text>
<text x="104.5" y="158.4">NC24</text>
<text x="104.5" y="156.6">NC26</text>
<text x="111.5" y="161.1">20</text>
<text x="111.5" y="159.4">22</text>
<text x="111.5" y="157.6">24</text>
<text x="142.1" y="159.4">1</text>
<text x="142.1" y="161.1">2</text>
<text x="85.6" y="166.4">13</text>
<text x="85.6" y="164.6">15</text>
<text x="85.6" y="162.9">17</text>
<text x="90.5" y="167.1">IOWR</text>
<text x="90.5" y="165.4">IOR</text>
<text x="90.5" y="163.7">GND17</text>
<text x="102.8" y="167.1">MINTR0</text>
<text x="104" y="163.7">+5V18</text>
<text x="104.5" y="165.4">NC16</text>
<text x="111.5" y="166.4">14</text>
<text x="111.5" y="164.6">16</text>
<text x="111.5" y="162.9">18</text>
<text x="18.5" y="168.5" transform="rotate(-90 18.5 168.5)">24</text>
<text x="22" y="168.1" transform="rotate(-90 22 168.1)">16</text>
<text x="23.1" y="169.2">V1/+UB</text>
<text x="23.1" y="173.7">V1/-UB</text>
<text x="85.8" y="168.1">11</text>
<text x="86.4" y="173.4">5</text>
<text x="86.4" y="171.6">7</text>
<text x="86.4" y="169.9">9</text>
<text x="90.5" y="172.4">MA2</text>
<text x="90.5" y="170.6">MA1</text>
<text x="90.5" y="168.9">MA0</text>
<text x="102.8" y="168.9">MINTR1</text>
<text x="104.2" y="172.4">MPST</text>
<text x="104.5" y="170.6">NC10</text>
<text x="111.5" y="171.6">8</text>
<text x="111.5" y="169.9">10</text>
<text x="111.5" y="168.1">12</text>
<text x="111.5" y="173.4">6</text>
<text x="18.5" y="176.9" transform="rotate(-90 18.5 176.9)">12</text>
<text x="22" y="174.7" transform="rotate(-90 22 174.7)">8</text>
<text x="86.4" y="176.9">1</text>
<text x="86.4" y="175.1">3</text>
<text x="90.5" y="177.7">+12V</text>
<text x="90.5" y="175.9">GND</text>
<text x="90.5" y="174.2">RESET</text>
<text x="105.3" y="177.7">NC2</text>
<text x="105.3" y="174.2">NC6</text>
<text x="105.6" y="175.9">+5V</text>
<text x="111.5" y="176.9">2</text>
<text x="111.5" y="175.1">4</text>
</g>
<g font-size="1.2">
<text x="88.9" y="145.6">U$1</text>
<text x="20.1" y="170.1" transform="rotate(-90 20.1 170.1)">VCC</text>
<text x="20.1" y="175.9" transform="rotate(-90 20.1 175.9)">GND</text>
<text x="88.9" y="180.6">SBX251SMALL</text>
</g>
<g font-size=".4">
<text x="180.2" y="76.6" transform="rotate(-90 180.2 76.6)">SpiceOrder 2</text>
<text x="180.2" y="73.1" transform="rotate(-90 180.2 73.1)">SpiceOrder 1</text>
<text x="124.5" y="177.2">SpiceOrder 1</text>
<text x="124.5" y="182.5">SpiceOrder 2</text>
</g>
</svg>
